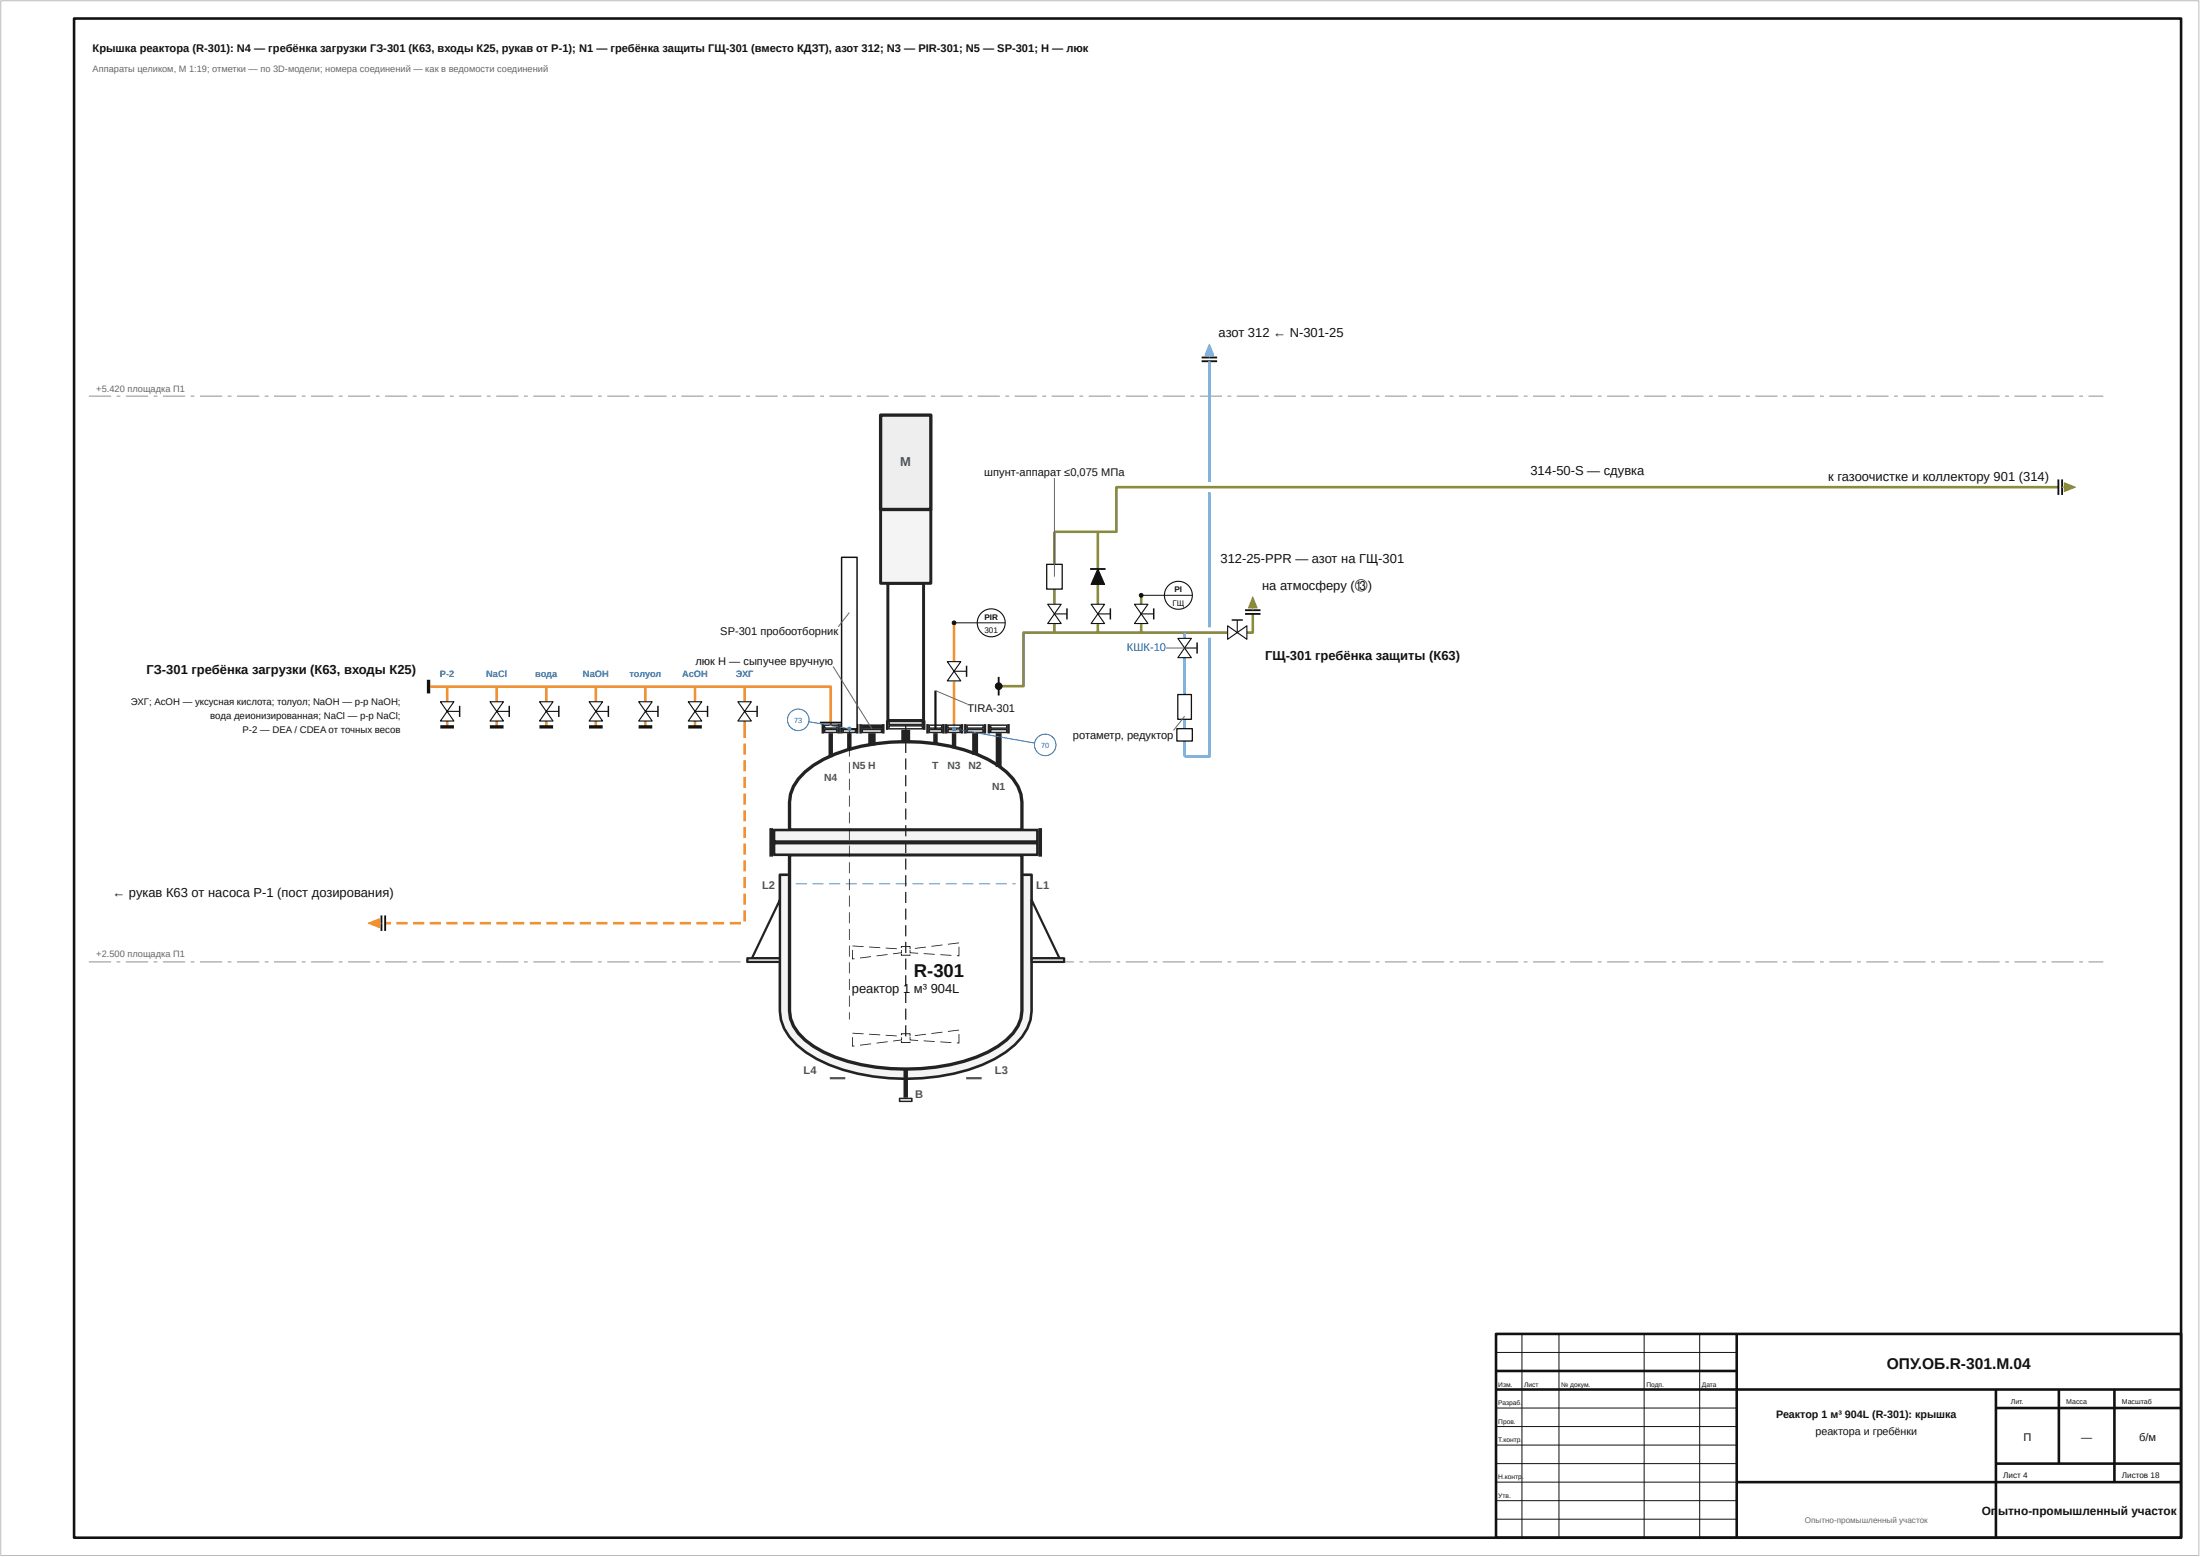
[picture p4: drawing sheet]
<svg xmlns="http://www.w3.org/2000/svg" width="594mm" height="420mm" viewBox="0 0 594 420" stroke-linecap="round" stroke-linejoin="round" font-family="sans-serif">
<path d="M469 360v55M404 370h65M404 375h185M539 375v40M539 380h50M556 375v20M571 375v25M469 400h120M539 395h50" fill="none" stroke="#111" stroke-width=".7" stroke-linecap="butt"/>
<path d="M115.7 185.3h108.6v11.4M201.1 185.3v4.1M201.1 194.6v1.6" fill="none" stroke="#f18e2b" stroke-width=".7" stroke-linecap="butt"/>
<path d="M200.7 196.2h.7v3h-.7zM200.7 200.7h.7v3h-.7zM200.7 205.2h.7v3h-.7zM200.7 209.7h.7v3h-.7zM200.7 214.2h.7v3h-.7zM200.7 218.7h.7v3h-.7zM200.7 223.2h.7v3h-.7zM200.7 227.7h.7v3h-.7zM200.7 232.2h.7v3h-.7zM200.7 236.7h.7v3h-.7zM200.7 241.2h.7v3h-.7zM200.7 245.7h.7v3h-.7zM197.1 248.8h3v.7h-3zM192.6 248.8h3v.7h-3zM188.1 248.8h3v.7h-3zM183.6 248.8h3v.7h-3zM179.1 248.8h3v.7h-3zM174.6 248.8h3v.7h-3zM170.1 248.8h3v.7h-3zM165.6 248.8h3v.7h-3zM161.1 248.8h3v.7h-3zM156.6 248.8h3v.7h-3zM152.1 248.8h3v.7h-3zM147.6 248.8h3v.7h-3zM143.1 248.8h3v.7h-3zM138.6 248.8h3v.7h-3zM134.1 248.8h3v.7h-3zM129.6 248.8h3v.7h-3zM125.1 248.8h3v.7h-3zM120.6 248.8h3v.7h-3zM116.1 248.8h3v.7h-3zM111.6 248.8h3v.7h-3zM107.1 248.8h3v.7h-3zM104 248.8h1.6v.7h-1.6z" fill="#f18e2b"/>
<g fill="none" stroke="#f18e2b" stroke-width=".7" stroke-linecap="butt">
<path d="M257.6 168.1v10.5M120.8 185.3v4.1M120.8 194.6v1.6M134.1 185.3v4.1M134.1 194.6v1.6M147.5 185.3v4.1M147.5 194.6v1.6M160.9 185.3v4.1M160.9 194.6v1.6M174.3 185.3v4.1M174.3 194.6v1.6M187.7 185.3v4.1"/>
<path d="M187.7 194.6v1.6M257.6 183.8v12.9"/>
</g>
<path d="M555.9 131.5h-254.4v12h-16.8v19.6M296.5 143.5v10.1M296.5 157.7v5.4M284.7 168.3v2.4M296.5 168.3v2.4M308.2 160.7v2.4M308.2 168.3v2.4M331.5 170.7h-55.1v14.5h-6.7M338.3 165.7v5h-1.6" fill="none" stroke="#8b8b3b" stroke-width=".7" stroke-linecap="butt"/>
<path d="M319.9 170.7v1.6M319.9 177.5v26.7" fill="none" stroke="#5da4da" stroke-width=".7" stroke-linecap="butt"/>
<path d="M.2 .2h593.6v419.6h-593.6z" fill="none" stroke="#bbb" stroke-width=".27"/>
<path d="M20 5h569v410h-569zM404 360h185v55h-185z" fill="none" stroke="#111" stroke-width=".7" stroke-linecap="butt"/>
<path d="M411 360v55M421 360v55M444 360v55M459 360v55M404 365h65M404 380h65M404 385h65M404 390h65M404 395h65M404 400h65M404 405h65M404 410h65" fill="none" stroke="#111" stroke-width=".27"/>
<g fill="#666">
<path d="M24 259.5h6v.2h-6zM31.5 259.5h1v.2h-1zM34 259.5h6v.2h-6zM41.5 259.5h1v.2h-1zM44 259.5h6v.2h-6zM51.5 259.5h1v.2h-1zM54 259.5h6v.2h-6zM61.5 259.5h1v.2h-1zM64 259.5h6v.2h-6zM71.5 259.5h1v.2h-1zM74 259.5h6v.2h-6zM81.5 259.5h1v.2h-1zM84 259.5h6v.2h-6zM91.5 259.5h1v.2h-1zM94 259.5h6v.2h-6zM101.5 259.5h1v.2h-1zM104 259.5h6v.2h-6zM111.5 259.5h1v.2h-1zM114 259.5h6v.2h-6zM121.5 259.5h1v.2h-1zM124 259.5h6v.2h-6zM131.5 259.5h1v.2h-1zM134 259.5h6v.2h-6zM141.5 259.5h1v.2h-1zM144 259.5h6v.2h-6zM151.5 259.5h1v.2h-1zM154 259.5h6v.2h-6zM161.5 259.5h1v.2h-1zM164 259.5h6v.2h-6zM171.5 259.5h1v.2h-1zM174 259.5h6v.2h-6zM181.5 259.5h1v.2h-1zM184 259.5h6v.2h-6zM191.5 259.5h1v.2h-1zM194 259.5h6v.2h-6zM201.5 259.5h1v.2h-1zM204 259.5h6v.2h-6zM211.5 259.5h1v.2h-1zM214 259.5h6v.2h-6zM221.5 259.5h1v.2h-1zM224 259.5h6v.2h-6zM231.5 259.5h1v.2h-1zM234 259.5h6v.2h-6zM241.5 259.5h1v.2h-1zM244 259.5h6v.2h-6zM251.5 259.5h1v.2h-1zM254 259.5h6v.2h-6zM261.5 259.5h1v.2h-1zM264 259.5h6v.2h-6zM271.5 259.5h1v.2h-1zM274 259.5h6v.2h-6zM281.5 259.5h1v.2h-1zM284 259.5h6v.2h-6zM291.5 259.5h1v.2h-1zM294 259.5h6v.2h-6zM301.5 259.5h1v.2h-1zM304 259.5h6v.2h-6zM311.5 259.5h1v.2h-1zM314 259.5h6v.2h-6zM321.5 259.5h1v.2h-1zM324 259.5h6v.2h-6zM331.5 259.5h1v.2h-1zM334 259.5h6v.2h-6zM341.5 259.5h1v.2h-1zM344 259.5h6v.2h-6zM351.5 259.5h1v.2h-1zM354 259.5h6v.2h-6zM361.5 259.5h1v.2h-1zM364 259.5h6v.2h-6zM371.5 259.5h1v.2h-1zM374 259.5h6v.2h-6zM381.5 259.5h1v.2h-1zM384 259.5h6v.2h-6zM391.5 259.5h1v.2h-1zM394 259.5h6v.2h-6zM401.5 259.5h1v.2h-1zM404 259.5h6v.2h-6zM411.5 259.5h1v.2h-1zM414 259.5h6v.2h-6zM421.5 259.5h1v.2h-1zM424 259.5h6v.2h-6zM431.5 259.5h1v.2h-1zM434 259.5h6v.2h-6zM441.5 259.5h1v.2h-1zM444 259.5h6v.2h-6zM451.5 259.5h1v.2h-1zM454 259.5h6v.2h-6zM461.5 259.5h1v.2h-1zM464 259.5h6v.2h-6zM471.5 259.5h1v.2h-1zM474 259.5h6v.2h-6zM481.5 259.5h1v.2h-1zM484 259.5h6v.2h-6zM491.5 259.5h1v.2h-1zM494 259.5h6v.2h-6zM501.5 259.5h1v.2h-1zM504 259.5h6v.2h-6zM511.5 259.5h1v.2h-1zM514 259.5h6v.2h-6zM521.5 259.5h1v.2h-1zM524 259.5h6v.2h-6zM531.5 259.5h1v.2h-1zM534 259.5h6v.2h-6zM541.5 259.5h1v.2h-1zM544 259.5h6v.2h-6zM551.5 259.5h1v.2h-1zM554 259.5h6v.2h-6zM561.5 259.5h1v.2h-1zM564 259.5h4v.2h-4z"/>
<path d="M24 106.8h6v.2h-6zM31.5 106.8h1v.2h-1zM34 106.8h6v.2h-6zM41.5 106.8h1v.2h-1zM44 106.8h6v.2h-6zM51.5 106.8h1v.2h-1zM54 106.8h6v.2h-6zM61.5 106.8h1v.2h-1zM64 106.8h6v.2h-6zM71.5 106.8h1v.2h-1zM74 106.8h6v.2h-6zM81.5 106.8h1v.2h-1zM84 106.8h6v.2h-6zM91.5 106.8h1v.2h-1zM94 106.8h6v.2h-6zM101.5 106.8h1v.2h-1zM104 106.8h6v.2h-6zM111.5 106.8h1v.2h-1zM114 106.8h6v.2h-6zM121.5 106.8h1v.2h-1zM124 106.8h6v.2h-6zM131.5 106.8h1v.2h-1zM134 106.8h6v.2h-6zM141.5 106.8h1v.2h-1zM144 106.8h6v.2h-6zM151.5 106.8h1v.2h-1zM154 106.8h6v.2h-6zM161.5 106.8h1v.2h-1zM164 106.8h6v.2h-6zM171.5 106.8h1v.2h-1zM174 106.8h6v.2h-6zM181.5 106.8h1v.2h-1zM184 106.8h6v.2h-6zM191.5 106.8h1v.2h-1zM194 106.8h6v.2h-6zM201.5 106.8h1v.2h-1zM204 106.8h6v.2h-6zM211.5 106.8h1v.2h-1zM214 106.8h6v.2h-6zM221.5 106.8h1v.2h-1zM224 106.8h6v.2h-6zM231.5 106.8h1v.2h-1zM234 106.8h6v.2h-6zM241.5 106.8h1v.2h-1zM244 106.8h6v.2h-6zM251.5 106.8h1v.2h-1zM254 106.8h6v.2h-6zM261.5 106.8h1v.2h-1zM264 106.8h6v.2h-6zM271.5 106.8h1v.2h-1zM274 106.8h6v.2h-6zM281.5 106.8h1v.2h-1zM284 106.8h6v.2h-6zM291.5 106.8h1v.2h-1zM294 106.8h6v.2h-6zM301.5 106.8h1v.2h-1zM304 106.8h6v.2h-6zM311.5 106.8h1v.2h-1zM314 106.8h6v.2h-6zM321.5 106.8h1v.2h-1zM324 106.8h6v.2h-6zM331.5 106.8h1v.2h-1zM334 106.8h6v.2h-6zM341.5 106.8h1v.2h-1zM344 106.8h6v.2h-6zM351.5 106.8h1v.2h-1zM354 106.8h6v.2h-6zM361.5 106.8h1v.2h-1zM364 106.8h6v.2h-6zM371.5 106.8h1v.2h-1zM374 106.8h6v.2h-6zM381.5 106.8h1v.2h-1zM384 106.8h6v.2h-6zM391.5 106.8h1v.2h-1zM394 106.8h6v.2h-6zM401.5 106.8h1v.2h-1zM404 106.8h6v.2h-6zM411.5 106.8h1v.2h-1zM414 106.8h6v.2h-6zM421.5 106.8h1v.2h-1zM424 106.8h6v.2h-6zM431.5 106.8h1v.2h-1zM434 106.8h6v.2h-6zM441.5 106.8h1v.2h-1zM444 106.8h6v.2h-6zM451.5 106.8h1v.2h-1zM454 106.8h6v.2h-6zM461.5 106.8h1v.2h-1zM464 106.8h6v.2h-6zM471.5 106.8h1v.2h-1zM474 106.8h6v.2h-6zM481.5 106.8h1v.2h-1zM484 106.8h6v.2h-6zM491.5 106.8h1v.2h-1zM494 106.8h6v.2h-6zM501.5 106.8h1v.2h-1zM504 106.8h6v.2h-6zM511.5 106.8h1v.2h-1zM514 106.8h6v.2h-6zM521.5 106.8h1v.2h-1zM524 106.8h6v.2h-6zM531.5 106.8h1v.2h-1zM534 106.8h6v.2h-6zM541.5 106.8h1v.2h-1zM544 106.8h6v.2h-6zM551.5 106.8h1v.2h-1zM554 106.8h6v.2h-6zM561.5 106.8h1v.2h-1zM564 106.8h4v.2h-4z"/>
</g>
<path d="M210.6 236.1h68v36.7a12.7 12.7 0 0 1-4.6 9.2 38.9 38.9 0 0 1-20.6 8.5 56 56 0 0 1-32.9-4.7 20.2 20.2 0 0 1-8.8-8.2l-.8-2.4-.3-2.4z" fill="#f4f4f4"/>
<path d="M210.6 236.1h68v36.7a12.7 12.7 0 0 1-4.6 9.2 38.9 38.9 0 0 1-20.6 8.5 56 56 0 0 1-32.9-4.7 20.2 20.2 0 0 1-8.8-8.2l-.8-2.4-.3-2.4z" fill="none" stroke="#222" stroke-width=".7" stroke-linecap="butt"/>
<path d="M213.2 230.7h62.8v42.1a10.6 10.6 0 0 1-4.2 7.9 37.4 37.4 0 0 1-19.1 7.3 55.2 55.2 0 0 1-30.3-4.1 18 18 0 0 1-8.1-7l-.8-2-.3-2.1z" fill="#fff"/>
<path d="M213.2 230.7h62.8v42.1a10.6 10.6 0 0 1-4.2 7.9 37.4 37.4 0 0 1-19.1 7.3 55.2 55.2 0 0 1-30.3-4.1 18 18 0 0 1-8.1-7l-.8-2-.3-2.1z" fill="none" stroke="#222" stroke-width=".9" stroke-linecap="butt"/>
<path d="M217.4 208.3a36.5 36.5 0 0 1 19.1-7.6 53.3 53.3 0 0 1 30.3 4.2 18.5 18.5 0 0 1 8.1 7.3l.8 2.1 .3 2.2v7.5h-62.8v-7.5a11.1 11.1 0 0 1 4.2-8.2z" fill="#fff"/>
<path d="M217.4 208.3a36.5 36.5 0 0 1 19.1-7.6 53.3 53.3 0 0 1 30.3 4.2 18.5 18.5 0 0 1 8.1 7.3l.8 2.1 .3 2.2v7.5h-62.8v-7.5a11.1 11.1 0 0 1 4.2-8.2z" fill="none" stroke="#222" stroke-width=".9" stroke-linecap="butt"/>
<path d="M209 224h71.1v3.1h-71.1z" fill="#f4f4f4"/>
<path d="M209 224h71.1v3.1h-71.1z" fill="none" stroke="#222" stroke-width=".7" stroke-linecap="butt"/>
<path d="M209 227.5h71.1v3.2h-71.1z" fill="#f4f4f4"/>
<path d="M209 227.5h71.1v3.2h-71.1z" fill="none" stroke="#222" stroke-width=".7" stroke-linecap="butt"/>
<path d="M208.3 223.5v7.7M280.9 223.5v7.7" fill="none" stroke="#222" stroke-width="1" stroke-linecap="butt"/>
<path d="M210.6 242.9v15.7h-7.5z" fill="#fff"/>
<path d="M210.6 242.9v15.7h-7.5z" fill="none" stroke="#222" stroke-width=".6"/>
<path d="M201.8 258.6h8.8v1h-8.8z" fill="#f4f4f4"/>
<path d="M201.8 258.6h8.8v1h-8.8z" fill="none" stroke="#222" stroke-width=".6"/>
<path d="M278.6 242.9l7.5 15.7h-7.5z" fill="#fff"/>
<path d="M278.6 242.9l7.5 15.7h-7.5z" fill="none" stroke="#222" stroke-width=".6"/>
<path d="M278.6 258.6h8.8v1h-8.8z" fill="#f4f4f4"/>
<path d="M278.6 258.6h8.8v1h-8.8z" fill="none" stroke="#222" stroke-width=".6"/>
<path d="M244.6 197v3.6" fill="none" stroke="#222" stroke-width="2.4" stroke-linecap="butt"/>
<path d="M240.1 195.9h9v.8h-9z" fill="#fff"/>
<path d="M240.1 195.9h9v.8h-9z" fill="none" stroke="#222" stroke-width=".4"/>
<path d="M240.1 194.7h9v.8h-9z" fill="#fff"/>
<path d="M240.1 194.7h9v.8h-9z" fill="none" stroke="#222" stroke-width=".4"/>
<path d="M239.6 194.4v2.6M249.6 194.4v2.6" fill="none" stroke="#222" stroke-width=".7" stroke-linecap="butt"/>
<path d="M239.8 157.4h9.6v37h-9.6z" fill="#fff"/>
<path d="M239.8 157.4h9.6v37h-9.6z" fill="none" stroke="#222" stroke-width=".8" stroke-linecap="butt"/>
<path d="M237.8 137.5h13.6v19.9h-13.6z" fill="#f4f4f4"/>
<path d="M237.8 137.5h13.6v19.9h-13.6z" fill="none" stroke="#222" stroke-width=".8" stroke-linecap="butt"/>
<path d="M237.8 112h13.6v25.5h-13.6z" fill="#eee"/>
<path d="M237.8 112h13.6v25.5h-13.6z" fill="none" stroke="#222" stroke-width=".9" stroke-linecap="butt"/>
<path d="M244.4 195.7h.4v3h-.4zM244.4 200.2h.4v3h-.4zM244.4 204.7h.4v3h-.4zM244.4 209.2h.4v3h-.4zM244.4 213.7h.4v3h-.4zM244.4 218.2h.4v3h-.4zM244.4 222.7h.4v3h-.4zM244.4 227.2h.4v3h-.4zM244.4 231.7h.4v3h-.4zM244.4 236.2h.4v3h-.4zM244.4 240.7h.4v3h-.4zM244.4 245.2h.4v3h-.4zM244.4 249.7h.4v3h-.4zM244.4 254.2h.4v3h-.4zM244.4 258.7h.4v3h-.4zM244.4 263.2h.4v3h-.4zM244.4 267.7h.4v3h-.4zM244.4 272.2h.4v3h-.4zM244.4 276.7h.4v3h-.4z" fill="#222"/>
<g fill="#1a1a1a">
<path d="M243.3 280.9h.2l-.1 .4h2.4l-.2-.2h.3v.2l-2.5 .2zM243.3 278.9h2.5l.1 .7h-.3l.2-.6h-2.4l.1 .4h-.2z"/>
<path d="M230.2 278.7l3 .2v.2l-3-.2zM234.7 279l3 .2v.2l-3-.2zM239.2 279.3l3 .2v.2l-3-.2zM241.2 280.8l2.2-.1-.1-.8h.2l-.1 .9-2.2 .3zM236.7 281.4l3-.4v.2l-3 .4zM232.2 282l3-.4v.2l-2.9 .4zM230.1 279.9h.2l-.1 2.4 .6-.1v.2h-.7z"/>
<path d="M256 278.3l3-.4v.2l-3 .4zM251.5 278.8l3-.4v.3l-3 .3zM247.1 279.4l2.9-.4 .1 .2-3 .4zM245.6 279.8h.3l-.1 .9h2.1v.2l-2.2-.1zM249.4 280.8l3 .2v.2l-3-.2zM253.9 281.1l3 .2v.2l-3-.2zM258.9 279.1h.2v2.4l-.7 .1v-.2l.6 .1z"/>
<path d="M243.3 257.3h.2l-.1 .5h2.4l-.2-.2h.3v.2l-2.5 .1zM243.3 255.4l2.5-.1 .1 .8h-.3l.2-.6h-2.4l.1 .3h-.2z"/>
<path d="M230.2 255.2l3 .2v.2l-3-.2zM234.7 255.5l3 .2v.2l-3-.2zM239.2 255.7l3 .2v.3l-3-.2zM241.2 257.3l2.2-.2-.1-.7h.2l-.1 .8-2.2 .3zM236.7 257.9l3-.4v.2l-3 .4zM232.2 258.4l3-.3v.2l-2.9 .4zM230.1 256.4h.2l-.1 2.4 .5-.2 .1 .2h-.7z"/>
<path d="M256 254.7l3-.4v.3l-3 .3zM251.5 255.3l3-.4v.2l-3 .4zM247.1 255.9l2.9-.4 .1 .2-3 .4zM245.6 256.3h.3l-.1 .8 2.1 .1v.2l-2.2-.2zM249.4 257.3l3 .1v.3l-3-.2zM253.9 257.5l3 .2v.2l-3-.1zM258.9 255.5h.2v2.5h-.7v-.2l.6 .2z"/>
</g>
<path d="M214.9 238.4h3v.2h-3zM219.4 238.4h3v.2h-3zM223.9 238.4h3v.2h-3zM228.4 238.4h3v.2h-3zM232.9 238.4h3v.2h-3zM237.4 238.4h3v.2h-3zM241.9 238.4h3v.2h-3zM246.4 238.4h3v.2h-3zM250.9 238.4h3v.2h-3zM255.4 238.4h3v.2h-3zM259.9 238.4h3v.2h-3zM264.4 238.4h3v.2h-3zM268.9 238.4h3v.2h-3zM273.4 238.4h.9v.2h-.9z" fill="#1f5fa8"/>
<path d="M224.3 197.9v6.4" fill="none" stroke="#222" stroke-width="1.2" stroke-linecap="butt"/>
<path d="M222.7 196.9h3.3v.8h-3.3z" fill="#fff"/>
<path d="M222.7 196.9h3.3v.8h-3.3z" fill="none" stroke="#222" stroke-width=".4"/>
<path d="M222.7 195.7h3.3v.8h-3.3z" fill="#fff"/>
<path d="M222.7 195.7h3.3v.8h-3.3z" fill="none" stroke="#222" stroke-width=".4"/>
<path d="M222.2 195.4v2.6M226.5 195.4v2.6" fill="none" stroke="#222" stroke-width=".7" stroke-linecap="butt"/>
<path d="M229.4 197.9v4.6" fill="none" stroke="#222" stroke-width="1.2" stroke-linecap="butt"/>
<path d="M227.7 196.9h3.3v.8h-3.3z" fill="#fff"/>
<path d="M227.7 196.9h3.3v.8h-3.3z" fill="none" stroke="#222" stroke-width=".4"/>
<path d="M227.7 195.7h3.3v.8h-3.3z" fill="#fff"/>
<path d="M227.7 195.7h3.3v.8h-3.3z" fill="none" stroke="#222" stroke-width=".4"/>
<path d="M227.2 195.4v2.6M231.5 195.4v2.6" fill="none" stroke="#222" stroke-width=".7" stroke-linecap="butt"/>
<path d="M235.5 197.9v3.3" fill="none" stroke="#222" stroke-width="2" stroke-linecap="butt"/>
<path d="M232.9 196.9h5.2v.8h-5.2z" fill="#fff"/>
<path d="M232.9 196.9h5.2v.8h-5.2z" fill="none" stroke="#222" stroke-width=".4"/>
<path d="M232.9 195.7h5.2v.8h-5.2z" fill="#222"/>
<path d="M232.9 195.7h5.2v.8h-5.2z" fill="none" stroke="#222" stroke-width=".4"/>
<path d="M232.4 195.4v2.6M238.5 195.4v2.6" fill="none" stroke="#222" stroke-width=".7" stroke-linecap="butt"/>
<path d="M252.6 197.9v3.1" fill="none" stroke="#222" stroke-width="1.2" stroke-linecap="butt"/>
<path d="M250.9 196.9h3.4v.8h-3.4z" fill="#fff"/>
<path d="M250.9 196.9h3.4v.8h-3.4z" fill="none" stroke="#222" stroke-width=".4"/>
<path d="M250.9 195.7h3.4v.8h-3.4z" fill="#fff"/>
<path d="M250.9 195.7h3.4v.8h-3.4z" fill="none" stroke="#222" stroke-width=".4"/>
<path d="M250.5 195.4v2.6M254.8 195.4v2.6" fill="none" stroke="#222" stroke-width=".7" stroke-linecap="butt"/>
<path d="M257.6 197.9v4.1" fill="none" stroke="#222" stroke-width="1.2" stroke-linecap="butt"/>
<path d="M256 196.9h3.3v.8h-3.3z" fill="#fff"/>
<path d="M256 196.9h3.3v.8h-3.3z" fill="none" stroke="#222" stroke-width=".4"/>
<path d="M256 195.7h3.3v.8h-3.3z" fill="#fff"/>
<path d="M256 195.7h3.3v.8h-3.3z" fill="none" stroke="#222" stroke-width=".4"/>
<path d="M255.5 195.4v2.6M259.8 195.4v2.6" fill="none" stroke="#222" stroke-width=".7" stroke-linecap="butt"/>
<path d="M263.3 197.9v5.8" fill="none" stroke="#222" stroke-width="1.6" stroke-linecap="butt"/>
<path d="M261.2 196.9h4.3v.8h-4.3z" fill="#fff"/>
<path d="M261.2 196.9h4.3v.8h-4.3z" fill="none" stroke="#222" stroke-width=".4"/>
<path d="M261.2 195.7h4.3v.8h-4.3z" fill="#fff"/>
<path d="M261.2 195.7h4.3v.8h-4.3z" fill="none" stroke="#222" stroke-width=".4"/>
<path d="M260.7 195.4v2.6M266 195.4v2.6" fill="none" stroke="#222" stroke-width=".7" stroke-linecap="butt"/>
<path d="M269.7 197.9v9.1" fill="none" stroke="#222" stroke-width="1.6" stroke-linecap="butt"/>
<path d="M267.5 196.9h4.4v.8h-4.4z" fill="#fff"/>
<path d="M267.5 196.9h4.4v.8h-4.4z" fill="none" stroke="#222" stroke-width=".4"/>
<path d="M267.5 195.7h4.4v.8h-4.4z" fill="#fff"/>
<path d="M267.5 195.7h4.4v.8h-4.4z" fill="none" stroke="#222" stroke-width=".4"/>
<path d="M267.1 195.4v2.6M272.3 195.4v2.6" fill="none" stroke="#222" stroke-width=".7" stroke-linecap="butt"/>
<path d="M244.6 288.2v8" fill="none" stroke="#222" stroke-width="1.2" stroke-linecap="butt"/>
<path d="M242.9 296.4h3.4v.8h-3.4z" fill="#fff"/>
<path d="M242.9 296.4h3.4v.8h-3.4z" fill="none" stroke="#222" stroke-width=".4"/>
<path d="M221.4 195h5.9M103 247.1v4.1M104 247.1v4.1" fill="none" stroke="#111" stroke-width=".5"/>
<path d="M115.7 183.5v3.6" fill="none" stroke="#111" stroke-width=".9" stroke-linecap="butt"/>
<path d="M99.4 249.1l3-1.2v2.4z" fill="#f28e2b"/>
<path d="M99.4 249.1l3-1.2v2.4z" fill="none" stroke="#f28e2b" stroke-width=".27"/>
<path d="M101.5 249.1h1.5" fill="none" stroke="#f28e2b" stroke-width=".3"/>
<path d="M118.9 196.2h3.7M132.3 196.2h3.7M145.7 196.2h3.7M159.1 196.2h3.6M172.5 196.2h3.6M185.8 196.2h3.7" fill="none" stroke="#111" stroke-width=".9" stroke-linecap="butt"/>
<path d="M227.3 150.4h4.1v46.3h-4.1z" fill="#fff"/>
<path d="M227.3 150.4h4.1v46.3h-4.1z" fill="none" stroke="#111" stroke-width=".4"/>
<path d="M229.3 196.7h.2v3h-.2zM229.3 201.2h.2v3h-.2zM229.3 205.7h.2v3h-.2zM229.3 210.2h.2v3h-.2zM229.3 214.7h.2v3h-.2zM229.3 219.2h.2v3h-.2zM229.3 223.7h.2v3h-.2zM229.3 228.2h.2v3h-.2zM229.3 232.7h.2v3h-.2zM229.3 237.2h.2v3h-.2zM229.3 241.7h.2v3h-.2zM229.3 246.2h.2v3h-.2zM229.3 250.7h.2v3h-.2zM229.3 255.2h.2v3h-.2zM229.3 259.7h.2v3h-.2zM229.3 264.2h.2v3h-.2zM229.3 268.7h.2v3h-.2zM229.3 273.2h.2v1.9h-.2z" fill="#111"/>
<path d="M257.6 168.1h6.3" fill="none" stroke="#111" stroke-width=".27"/>
<circle cx="257.6" cy="168.1" r=".5" fill="#111"/>
<circle cx="257.6" cy="168.1" r=".5" fill="none" stroke="#111" stroke-width=".27"/>
<circle cx="267.7" cy="168.1" r="3.8" fill="#fff"/>
<circle cx="267.7" cy="168.1" r="3.8" fill="none" stroke="#111" stroke-width=".3"/>
<path d="M263.9 168.1h7.5" fill="none" stroke="#111" stroke-width=".27"/>
<path d="M252.6 186.4v10.3" fill="none" stroke="#111" stroke-width=".6"/>
<circle cx="269.7" cy="185.2" r=".9" fill="#111"/>
<circle cx="269.7" cy="185.2" r=".9" fill="none" stroke="#111" stroke-width=".27"/>
<path d="M269.7 182.7v5" fill="none" stroke="#111" stroke-width=".5"/>
<path d="M282.7 152.3h4.1v6.7h-4.1z" fill="#fff"/>
<path d="M282.7 152.3h4.1v6.7h-4.1z" fill="none" stroke="#111" stroke-width=".35"/>
<path d="M308.2 160.7h6.3" fill="none" stroke="#111" stroke-width=".27"/>
<circle cx="308.2" cy="160.7" r=".5" fill="#111"/>
<circle cx="308.2" cy="160.7" r=".5" fill="none" stroke="#111" stroke-width=".27"/>
<circle cx="318.2" cy="160.7" r="3.8" fill="#fff"/>
<circle cx="318.2" cy="160.7" r="3.8" fill="none" stroke="#111" stroke-width=".3"/>
<path d="M314.5 160.7h7.5" fill="none" stroke="#111" stroke-width=".27"/>
<path d="M318.1 187.4h3.6v6.7h-3.6z" fill="#fff"/>
<path d="M318.1 187.4h3.6v6.7h-3.6z" fill="none" stroke="#111" stroke-width=".35"/>
<path d="M317.8 196.6h4.2v3.4h-4.2z" fill="#fff"/>
<path d="M317.8 196.6h4.2v3.4h-4.2z" fill="none" stroke="#111" stroke-width=".35"/>
<path d="M324.5 97.5h4.2M324.5 96.5h4.2" fill="none" stroke="#111" stroke-width=".5"/>
<path d="M326.6 95v1.5" fill="none" stroke="#5da5da" stroke-width=".3"/>
<path d="M326.6 92.9l1.2 3h-2.4z" fill="#5da5da"/>
<path d="M326.6 92.9l1.2 3h-2.4z" fill="none" stroke="#5da5da" stroke-width=".27"/>
<path d="M336.2 165.7h4.2M336.2 164.7h4.2" fill="none" stroke="#111" stroke-width=".5"/>
<path d="M338.3 163.2v1.5" fill="none" stroke="#a39e4c" stroke-width=".3"/>
<path d="M338.3 161.1l1.2 3h-2.4z" fill="#a39e4c"/>
<path d="M338.3 161.1l1.2 3h-2.4z" fill="none" stroke="#a39e4c" stroke-width=".27"/>
<path d="M555.9 129.4v4.2M556.9 129.4v4.2" fill="none" stroke="#111" stroke-width=".5"/>
<path d="M557.5 130.3l3 1.2-3 1.2z" fill="#a39e4c"/>
<path d="M557.5 130.3l3 1.2-3 1.2z" fill="none" stroke="#a39e4c" stroke-width=".27"/>
<path d="M556.9 131.5h1.5" fill="none" stroke="#a39e4c" stroke-width=".3"/>
<path d="M224.1 291h4.2M260.9 291h4.2" fill="none" stroke="#4a5258" stroke-width=".6"/>
<path d="M326.6 97.5v32.6M326.6 132.9v36.4M326.6 172.1v32.1h-6.7" fill="none" stroke="#5da4da" stroke-width=".7" stroke-linecap="butt"/>
<path d="M199.3 189.4l3.6 5.2h-3.6l3.6-5.2z" fill="#fff"/>
<path d="M199.3 189.4l3.6 5.2h-3.6l3.6-5.2zM201.1 192h3.4" fill="none" stroke="#111" stroke-width=".3"/>
<path d="M204.5 190.5v3" fill="none" stroke="#111" stroke-width=".4"/>
<path d="M185.9 189.4l3.6 5.2h-3.6l3.6-5.2z" fill="#fff"/>
<path d="M185.9 189.4l3.6 5.2h-3.6l3.6-5.2zM187.7 192h3.4" fill="none" stroke="#111" stroke-width=".3"/>
<path d="M191.1 190.5v3" fill="none" stroke="#111" stroke-width=".4"/>
<path d="M172.5 189.4l3.6 5.2h-3.6l3.6-5.2z" fill="#fff"/>
<path d="M172.5 189.4l3.6 5.2h-3.6l3.6-5.2zM174.3 192h3.4" fill="none" stroke="#111" stroke-width=".3"/>
<path d="M177.7 190.5v3" fill="none" stroke="#111" stroke-width=".4"/>
<path d="M159.1 189.4l3.6 5.2h-3.6l3.6-5.2z" fill="#fff"/>
<path d="M159.1 189.4l3.6 5.2h-3.6l3.6-5.2zM160.9 192h3.4" fill="none" stroke="#111" stroke-width=".3"/>
<path d="M164.3 190.5v3" fill="none" stroke="#111" stroke-width=".4"/>
<path d="M145.7 189.4l3.6 5.2h-3.6l3.6-5.2z" fill="#fff"/>
<path d="M145.7 189.4l3.6 5.2h-3.6l3.6-5.2zM147.5 192h3.4" fill="none" stroke="#111" stroke-width=".3"/>
<path d="M150.9 190.5v3" fill="none" stroke="#111" stroke-width=".4"/>
<path d="M132.3 189.4l3.7 5.2h-3.7l3.7-5.2z" fill="#fff"/>
<path d="M132.3 189.4l3.7 5.2h-3.7l3.7-5.2zM134.1 192h3.4" fill="none" stroke="#111" stroke-width=".3"/>
<path d="M137.5 190.5v3" fill="none" stroke="#111" stroke-width=".4"/>
<path d="M118.9 189.4l3.7 5.2h-3.7l3.7-5.2z" fill="#fff"/>
<path d="M118.9 189.4l3.7 5.2h-3.7l3.7-5.2zM120.8 192h3.3" fill="none" stroke="#111" stroke-width=".3"/>
<path d="M124.1 190.5v3" fill="none" stroke="#111" stroke-width=".4"/>
<path d="M255.8 178.6l3.7 5.2h-3.7l3.7-5.2z" fill="#fff"/>
<path d="M255.8 178.6l3.7 5.2h-3.7l3.7-5.2zM257.6 181.2h3.4" fill="none" stroke="#111" stroke-width=".3"/>
<path d="M261 179.7v3" fill="none" stroke="#111" stroke-width=".4"/>
<path d="M294.6 163.1l3.7 5.2h-3.7l3.7-5.2z" fill="#fff"/>
<path d="M294.6 163.1l3.7 5.2h-3.7l3.7-5.2zM296.5 165.7h3.3" fill="none" stroke="#111" stroke-width=".3"/>
<path d="M299.8 164.2v3" fill="none" stroke="#111" stroke-width=".4"/>
<path d="M296.5 153.6l1.8 4.1h-3.7z" fill="#111"/>
<path d="M296.5 153.6l1.8 4.1h-3.7z" fill="none" stroke="#111" stroke-width=".3"/>
<path d="M294.4 153.6h4.1" fill="none" stroke="#111" stroke-width=".5"/>
<path d="M282.9 163.1l3.7 5.2h-3.7l3.7-5.2z" fill="#fff"/>
<path d="M282.9 163.1l3.7 5.2h-3.7l3.7-5.2zM284.7 165.7h3.4" fill="none" stroke="#111" stroke-width=".3"/>
<path d="M288.1 164.2v3" fill="none" stroke="#111" stroke-width=".4"/>
<path d="M306.4 163.1l3.6 5.2h-3.6l3.6-5.2z" fill="#fff"/>
<path d="M306.4 163.1l3.6 5.2h-3.6l3.6-5.2zM308.2 165.7h3.4" fill="none" stroke="#111" stroke-width=".3"/>
<path d="M311.6 164.2v3" fill="none" stroke="#111" stroke-width=".4"/>
<path d="M318.1 172.3l3.6 5.2h-3.6l3.6-5.2z" fill="#fff"/>
<path d="M318.1 172.3l3.6 5.2h-3.6l3.6-5.2zM319.9 174.9h3.4" fill="none" stroke="#111" stroke-width=".3"/>
<path d="M323.3 173.4v3" fill="none" stroke="#111" stroke-width=".4"/>
<path d="M331.5 168.9l5.2 3.6v-3.6l-5.2 3.6z" fill="#fff"/>
<path d="M331.5 168.9l5.2 3.6v-3.6l-5.2 3.6zM334.1 167.3v3.4" fill="none" stroke="#111" stroke-width=".3"/>
<path d="M332.6 167.3h3" fill="none" stroke="#111" stroke-width=".4"/>
<path d="M284.7 129v26.6M225 179.9l10.5 16.8M229.4 165.3l-3 3.9M314.9 174.9h5M252.6 186.4l8.7 3.6M319.9 193.3l-3 3.8" fill="none" stroke="#666" stroke-width=".27"/>
<path d="M257.6 196.7l21.8 3.8" fill="none" stroke="#1f5fa8" stroke-width=".27"/>
<circle cx="257.6" cy="196.7" r=".45" fill="#1f5fa8"/>
<circle cx="257.6" cy="196.7" r=".45" fill="none" stroke="#1f5fa8" stroke-width=".27"/>
<circle cx="282.3" cy="201" r="2.9" fill="#fff"/>
<g fill="none" stroke="#1f5fa8" stroke-width=".27">
<path d="M218.4 194.8l11 1.9"/>
<circle cx="282.3" cy="201" r="2.9"/>
</g>
<circle cx="229.4" cy="196.7" r=".45" fill="#1f5fa8"/>
<circle cx="229.4" cy="196.7" r=".45" fill="none" stroke="#1f5fa8" stroke-width=".27"/>
<circle cx="215.6" cy="194.3" r="2.9" fill="#fff"/>
<circle cx="215.6" cy="194.3" r="2.9" fill="none" stroke="#1f5fa8" stroke-width=".27"/>
<text font-size="5" fill="#111" x="246.8" y="263.8">R-301</text>
<text font-size="4.2" fill="#111" x="509.5" y="369.5">ОПУ.ОБ.R-301.М.04</text>
<g font-size="3.5" fill="#111">
<text x="329.1" y="91">азот 312 ← N-301-25</text>
<text x="413.3" y="128.3">314-50-S — сдувка</text>
<text x="493.7" y="129.8">к газоочистке и коллектору 901 (314)</text>
<text x="329.6" y="151.9">312-25-PPR — азот на ГЩ-301</text>
<text x="340.8" y="159.2">на атмосферу (⑬)</text>
<text x="341.6" y="178.2">ГЩ-301 гребёнка защиты (К63)</text>
<text x="39.6" y="181.9">ГЗ-301 гребёнка загрузки (К63, входы К25)</text>
<text x="30.4" y="242.1">← рукав К63 от насоса P-1 (пост дозирования)</text>
<text x="230.1" y="268">реактор 1 м³</text>
<text x="251.3" y="268">904L</text>
</g>
<text font-size="3.5" fill="#4a5258" x="243.1" y="125.7">M</text>
<g font-size="3.2" fill="#111">
<text x="535.2" y="409">Оп</text>
<text x="539.6" y="409">ытно-промышленный участок</text>
</g>
<g font-size="3" fill="#111">
<text x="25" y="14">Крышка реактора (R-301): N4 — гребёнка загрузки ГЗ-301 (К63, входы К25, рукав от P-1); N1 — гребёнка защиты ГЩ-301 (вместо КДЗТ), азот 312; N3 — PIR-301; N5 — SP-301; H — люк</text>
<text x="265.8" y="128.5">шпунт-аппарат ≤0,075 МПа</text>
<text x="194.5" y="171.4">SP-301 пробоотборник</text>
<text x="187.8" y="179.4">люк H — сыпучее вручную</text>
<text x="261.3" y="192.3">TIRA-301</text>
<text x="289.8" y="199.4">ротаметр, редуктор</text>
<text x="546.4" y="389">П</text>
<text x="562" y="389">—</text>
<text x="577.7" y="389">б/м</text>
</g>
<text font-size="3" fill="#1f5fa8" x="304.3" y="175.8">КШК-10</text>
<g font-size="3" fill="#4a5258">
<text x="205.8" y="239.9">L2</text>
<text x="279.8" y="239.9">L1</text>
<text x="217" y="289.7">L4</text>
<text x="268.7" y="289.7">L3</text>
<text x="247.1" y="296.2">B</text>
</g>
<g font-size="2.9" fill="#111">
<text x="479.6" y="382.7">Реактор 1 м³</text>
<text x="498.2" y="382.7">904L (R-301): крышка</text>
<text x="490.2" y="387.3">реактора и гребёнки</text>
</g>
<g font-size="2.8" fill="#4a5258">
<text x="230.2" y="207.5">N5 H</text>
<text x="251.8" y="207.5">T</text>
<text x="255.8" y="207.5">N3</text>
<text x="261.5" y="207.5">N2</text>
<text x="222.5" y="210.7">N4</text>
<text x="267.9" y="213.2">N1</text>
</g>
<g font-size="2.6" fill="#111">
<text x="35.3" y="190.3">ЭХГ; AcOH — уксусная кислота; толуол; NaOH — р-р NaOH;</text>
<text x="56.8" y="194.1">вода деионизированная; NaCl — р-р NaCl;</text>
<text x="65.5" y="197.8">P-2 — DEA / CDEA от точных весов</text>
</g>
<g font-size="2.5" fill="#666">
<text x="25" y="19.5">Аппараты целиком, М 1:19; отметки — по 3D-модели; номера соединений — как в ведомости соединений</text>
<text x="26" y="105.7">+5.420 площадка П1</text>
<text x="26" y="258.4">+2.500 площадка П1</text>
</g>
<g font-size="2.5" fill="#1f5fa8">
<text x="118.8" y="182.8">P-2</text>
<text x="131.3" y="182.8">NaCl</text>
<text x="144.5" y="182.8">вода</text>
<text x="157.4" y="182.8">NaOH</text>
<text x="170" y="182.8">толуол</text>
<text x="184.2" y="182.8">AcOH</text>
<text x="198.7" y="182.8">ЭХГ</text>
</g>
<g font-size="2.2" fill="#111">
<text x="317.2" y="159.8">PI</text>
<text x="265.8" y="167.2">PIR</text>
<text x="316.6" y="163.4">ГЩ</text>
<text x="265.8" y="170.8">301</text>
<text x="541" y="398.8">Лист 4</text>
<text x="573" y="398.8">Листов 18</text>
</g>
<text font-size="2.2" fill="#666" x="487.4" y="411">Опытно-промышленный участок</text>
<g font-size="2" fill="#1f5fa8">
<text x="214.5" y="195.2">73</text>
<text x="281.1" y="201.9">70</text>
</g>
<g font-size="1.9" fill="#111">
<text x="543" y="378.8">Лит.</text>
<text x="558" y="378.8">Масса</text>
<text x="573" y="378.8">Масштаб</text>
</g>
<g font-size="1.8" fill="#111">
<text x="404.6" y="374.2">Изм.</text>
<text x="411.6" y="374.2">Лист</text>
<text x="421.6" y="374.2">№ докум.</text>
<text x="444.6" y="374.2">Подп.</text>
<text x="459.6" y="374.2">Дата</text>
<text x="404.6" y="379.2">Разраб.</text>
<text x="404.6" y="384.2">Пров.</text>
<text x="404.6" y="389.2">Т.контр.</text>
<text x="404.6" y="399.2">Н.контр</text>
<text x="411" y="399.2">.</text>
<text x="404.6" y="404.2">Утв.</text>
</g>
</svg>
